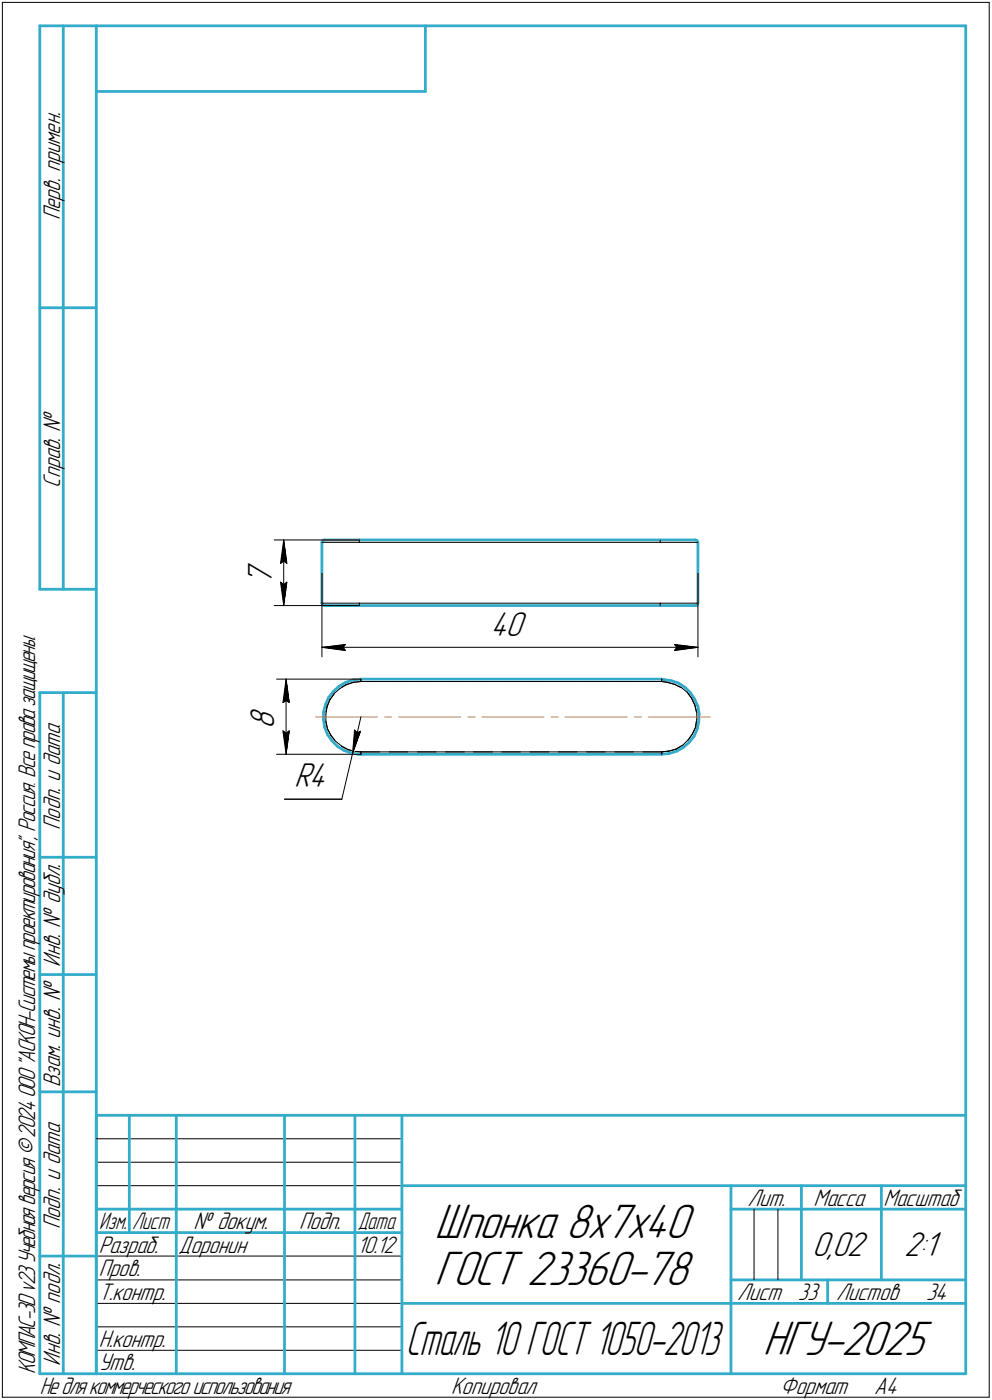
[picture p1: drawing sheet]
<svg xmlns="http://www.w3.org/2000/svg" width="211mm" height="298mm" viewBox="0 0 211 298" stroke-linecap="round" stroke-linejoin="round" font-family="sans-serif">
<g fill="none" stroke="#33acca" stroke-width=".59">
<path d="M8.5 5.5v120zM8.5 5.5h12zM13.5 5.5v120zM20.5 5.5v287zM20.5 5.5h185zM20.5 19.5h70zM90.5 5.5v14zM205.5 5.5v287zM8.5 65.5h12zM68.5 115.5v12.9zM68.7 115.1l-.2 .4zM68.7 115.1l.3-.1z"/>
<path d="M69 115h7.5zM76.5 115h64zM140.5 115h7.5zM148 115l.3 .1zM148.3 115.1l.2 .4zM148.5 115.5v12.9zM8.5 125.5h12zM68.5 128.4l.2 .5zM68.7 128.9h.3zM69 128.9h7.5zM76.5 128.9h64zM140.5 128.9h7.5z"/>
<path d="M148 128.9h.3zM148.5 128.4l-.2 .5zM8.5 147.5v145zM8.5 147.5h12zM13.5 147.5v145zM68.8 151.6v1.6zM68.8 153.2l.3 1.7zM69.1 154.9l.6 1.5zM69.3 150l-.5 1.6zM69.7 156.4l.9 1.3zM69.9 148.5l-.6 1.5zM70.6 157.7l1.2 1.2z"/>
<path d="M71 147.2l1.1-1.1zM71 147.2l-1.1 1.3zM71.8 158.9l1.4 .9zM72.1 146.1l1.5-.8zM73.2 159.8l1.6 .6zM73.6 145.3l1.6-.5zM75.2 144.8l1.6-.2zM76.8 144.6h64zM140.8 144.6l.4 .1zM141.2 144.7l1.6 .2zM142.8 144.9l1.6 .6zM144 159.9l1.4-.7z"/>
<path d="M144.4 145.5l1.4 .9zM145.4 159.2l1.2-1.1zM145.8 146.4l1.1 1.1zM146.9 147.5l.9 1.4zM147.7 156.8l-1.1 1.3zM147.8 148.9l.7 1.6zM148.3 155.3l-.6 1.5zM148.5 150.5l.3 1.6zM148.7 153.7l-.4 1.6zM148.8 152.1l-.1 1.6zM74.8 160.4l1.6 .2zM76.4 160.6h.4z"/>
<path d="M76.8 160.6h64zM140.8 160.6l1.6-.2zM142.4 160.4l1.6-.5zM8.5 182.5h12zM8.5 207.5h12zM8.5 232.5h12zM20.5 237.5h185zM20.5 237.5v55zM27.5 237.5v25zM37.5 237.5v55zM60.5 237.5v55zM75.5 237.5v55z"/>
<path d="M85.5 237.5v55zM20.5 257.5h65zM85.5 252.5h120zM155.5 252.5v40zM155.5 257.5h15zM170.5 252.5v20zM170.5 257.5h35zM187.5 252.5v20zM8.5 267.5h12zM20.5 262.5h65zM85.5 277.5h70zM155.5 277.5h50z"/>
<path d="M155.5 272.5h50zM176.1 272.5v5zM8.5 292.5h12zM20.5 292.5h185z"/>
</g>
<g fill="none" stroke="#000" stroke-width=".21">
<path d="M.5 .5v297zM.5 .5h210zM210.5 .5v297zM58.3 115h18.2zM59.7 120l.7-.5zM60.4 115l.6 5zM60.4 119.5l.6 .5zM60.4 115l-.7 5zM60.4 115v13.9zM68.5 115.5h8zM76.5 115v.5zM76.5 115.5h64z"/>
<path d="M140.5 115v.5zM140.5 115.5h8zM58.3 128.9h18.2zM59.7 124l.7 4.9zM59.7 124l.7 .5zM60.4 124.5l.6-.5zM61 124l-.6 4.9zM68.5 128.4h8zM68.5 122v17.9zM68.5 137.8l5-.6zM68.5 137.8l5 .7zM68.5 137.8h80z"/>
<path d="M73 137.8l.5 .7zM73.5 137.2l-.5 .6zM76.5 128.4h64zM76.5 128.4v.5zM140.5 128.4h8zM140.5 128.4v.5zM143.5 138.5l5-.7zM143.5 137.2l.5 .6zM143.5 137.2l5 .6zM144 137.8l-.5 .7zM148.5 122v17.9zM58.8 144.6h18z"/>
<path d="M60.2 149.6l.7-.4zM60.2 155.6l.7 5zM60.2 155.6l.7 .5zM60.9 144.6l.7 5zM60.9 149.2l.7 .4zM60.9 144.6l-.7 5zM60.9 156.1l.7-.5zM60.9 144.6v16zM61.6 155.6l-.7 5zM69.3 152.1v1.5zM69.3 153.6l.4 1.6zM69.3 153.7l.4 1.5z"/>
<path d="M69.6 150.5l-.3 1.6zM69.6 150.5l-.3 1.1zM69.7 155.2l.7 1.4zM70.2 149l-.6 1.5zM70.4 156.6l1 1.2zM70.4 156.6l.8 1zM71.1 147.7l1.2-1.1zM71.1 147.7l-.9 1.3zM71.4 157.8l1.2 1zM72.3 146.6l1.4-.8zM72.6 158.8l1.4 .8zM72.6 146.4l1.1-.6z"/>
<path d="M72.6 158.9l1.4 .7zM73.7 145.8l1.5-.5zM74 159.6l1.5 .4zM75.2 145.3l1.6-.2zM75.4 155.4l-.4 5zM75.4 155.4l.6 .6zM76 156l.7-.3zM76.7 155.7l-1.7 4.7zM76.8 144.6v.5zM76.8 145.1h64zM76.8 145.1h4zM76.8 152.7l-1.8 7.7z"/>
<path d="M82.8 145.1h4zM88.8 145.1h4zM94.7 145.1h4.1zM100.8 145.1h4zM106.8 145.1h3.9zM112.8 145.1h4zM118.8 145.1h4zM124.8 145.1h4zM130.8 145.1h4zM136.8 145.1h4zM140.8 145.1l1.2 .2zM140.8 144.6v.5z"/>
<path d="M142 145.3l1.5 .4zM142.3 159.9l1.5-.4zM143.5 145.7l1.4 .7zM143.8 159.5l1.5-.8zM143.8 159.5l1.1-.7zM144.9 146.4l1.3 1zM145.3 158.7l1.1-1.1zM146.2 147.4l1 1.3zM146.4 147.7l.8 1zM147.2 148.7l.6 1.4zM147.3 156.3l-.9 1.3zM147.3 156.3l-.8 1.3z"/>
<path d="M147.8 150.1l.5 1.5zM147.8 150.1l.4 1.5zM148 154.9l-.7 1.4zM148.2 153.6l-.2 1.3zM148.3 153.2l-.3 1.7zM148.3 151.6v1.6zM58.8 160.6h18zM60.5 170.2h12.2zM75 160.4l-2.3 9.8zM75.5 160l1.3 .1zM76.8 160.1v.5zM76.8 160.1h64z"/>
<path d="M76.8 160.1h4zM82.8 160.1h4zM88.8 160.1h4zM94.7 160.1h4.1zM100.8 160.1h4zM106.8 160.1h3.9zM112.8 160.1h4zM118.8 160.1h4zM124.8 160.1h4zM130.8 160.1h4zM136.8 160.1h4zM140.8 160.1v.5z"/>
<path d="M140.8 160.1l1.5-.2zM20.5 247.5h65zM20.5 252.5h65zM20.5 242.5h65zM160.4 257.5v15zM165.5 257.5v15zM20.5 267.5h65zM20.5 272.5h65zM20.5 277.5h65zM.5 297.5h210zM20.5 282.5h65zM20.5 287.5h65z"/>
</g>
<g fill="#fff" stroke="#fff" stroke-width=".21">
<path d="M52.2 119.5h7.2zM52.2 119.5h7.2zM52.2 119.6h7.2zM52.2 119.7h7.2zM52.2 119.8h7.2zM52.2 119.9h7.2zM52.2 120h7.2zM52.2 120.1h7.2zM52.2 120.1h7.2zM52.2 120.2h7.2zM52.2 120.3h7.2zM52.2 120.4h7.2zM52.2 120.5h7.2zM52.2 120.6h7.2zM52.2 120.6h7.2zM52.2 120.7h7.2zM52.2 120.8h7.2zM52.2 120.9h7.2zM52.2 121h7.2zM52.2 121.1h7.2zM52.2 121.2h7.2zM52.2 121.2h7.2zM52.2 121.3h7.2zM52.2 121.4h7.2zM52.2 121.5h7.2zM52.2 121.6h7.2zM52.2 121.7h7.2zM52.2 121.8h7.2zM52.2 121.8h7.2zM52.2 121.9h7.2zM52.2 122h7.2zM52.2 122.1h7.2zM52.2 122.2h7.2zM52.2 122.3h7.2zM52.2 122.3h7.2zM52.2 122.4h7.2zM52.2 122.5h7.2zM52.2 122.6h7.2zM52.2 122.7h7.2zM52.2 122.8h7.2zM52.2 122.9h7.2zM52.2 122.9h7.2zM52.2 123h7.2zM52.2 123.1h7.2zM52.2 123.2h7.2zM52.2 123.3h7.2zM52.2 123.4h7.2zM52.2 123.4h7.2zM52.2 123.5h7.2zM52.2 123.6h7.2zM52.2 123.7h7.2zM52.2 123.8h7.2zM52.2 123.9h7.2zM52.2 124h7.2zM52.2 124h7.2zM52.2 124.1h7.2zM52.2 124.2h7.2zM52.2 124.3h7.2zM52.2 124.4h7.2z"/>
<path d="M60.3 115.2h.2zM60.3 115.3h.2zM60.2 115.4h.4zM60.2 115.5h.4zM60.1 115.6h.5zM60.1 115.7h.6zM60.1 115.7h.6zM60 115.8h.8zM60 115.9h.8zM59.9 116h1zM59.9 116.1h1zM59.9 116.2h1zM59.9 116.2h1.1zM59.9 116.3h1.1zM59.8 116.4h1.2zM59.8 116.5h1.2zM59.7 116.6h1.4zM59.7 116.7h1.4zM59.6 116.8h1.5zM59.6 116.8h1.6zM59.6 116.9h1.6zM59.6 117h1.6zM59.6 117.1h1.6zM59.6 117.2h1.6zM59.6 117.3h1.6zM59.6 117.3h1.6zM59.5 117.4h1.7zM59.5 117.5h1.8zM59.5 117.6h1.8zM59.5 117.7h1.8zM59.5 117.8h1.8zM59.5 117.9h1.8zM59.5 117.9h1.8zM59.4 118h1.9zM59.4 118.1h1.9zM59.4 118.2h1.9zM59.4 118.3h2zM59.4 118.4h2zM59.4 118.4h2zM59.4 118.5h2zM59.4 118.6h2zM59.4 118.7h2zM59.4 118.8h2zM59.4 118.9h2zM59.4 119h2zM59.4 119h2.1zM59.4 119.1h2.1zM59.4 119.2h2.1zM59.3 119.3h2.2zM59.3 119.4h2.2zM59.3 119.5h2.2zM59.3 119.5h2.2zM59.3 119.6h2.2zM59.3 119.7h2.2zM59.3 119.8h2.3zM59.2 119.9h2.4zM59.2 120h2.4zM59.2 120.1h2.4zM59.2 120.1h2.4zM59.2 120.2h2.4zM59.2 120.3h2.4zM59.2 120.4h2.4z"/>
<path d="M59.1 123.4h2.5zM59.2 123.5h2.4zM59.2 123.6h2.4zM59.2 123.7h2.4zM59.2 123.8h2.4zM59.2 123.9h2.4zM59.2 124h2.4zM59.2 124h2.4zM59.3 124.1h2.3zM59.3 124.2h2.2zM59.3 124.3h2.2zM59.3 124.4h2.2zM59.3 124.5h2.2zM59.3 124.5h2.2zM59.3 124.6h2.2zM59.4 124.7h2.1zM59.4 124.8h2.1zM59.4 124.9h2.1zM59.4 125h2zM59.4 125.1h2zM59.4 125.1h2zM59.4 125.2h2zM59.4 125.3h2zM59.4 125.4h2zM59.4 125.5h2zM59.4 125.6h2zM59.4 125.6h2zM59.4 125.7h1.9zM59.4 125.8h1.9zM59.4 125.9h1.9zM59.5 126h1.8zM59.5 126.1h1.8zM59.5 126.2h1.8zM59.5 126.2h1.8zM59.5 126.3h1.8zM59.5 126.4h1.8zM59.5 126.5h1.7zM59.6 126.6h1.6zM59.6 126.7h1.6zM59.6 126.7h1.6zM59.6 126.8h1.6zM59.6 126.9h1.6zM59.6 127h1.6zM59.6 127.1h1.6zM59.6 127.2h1.5zM59.7 127.3h1.4zM59.7 127.3h1.4zM59.8 127.4h1.2zM59.8 127.5h1.2zM59.9 127.6h1.1zM59.9 127.7h1.1zM59.9 127.8h1zM59.9 127.8h1zM59.9 127.9h1zM60 128h.8zM60 128.1h.8zM60.1 128.2h.6zM60.1 128.3h.6zM60.1 128.4h.5zM60.2 128.4h.4zM60.2 128.5h.4zM60.3 128.6h.2zM60.3 128.7h.2z"/>
<path d="M104.4 129.7h8.2zM104.4 129.8h8.2zM104.4 129.9h8.2zM104.4 130h8.2zM104.4 130h8.2zM104.4 130.1h8.2zM104.4 130.2h8.2zM104.4 130.3h8.2zM104.4 130.4h8.2zM104.4 130.5h8.2zM104.4 130.6h8.2zM104.4 130.6h8.2zM104.4 130.7h8.2zM104.4 130.8h8.2zM104.4 130.9h8.2zM104.4 131h8.2zM104.4 131.1h8.2zM104.4 131.1h8.2zM104.4 131.2h8.2zM104.4 131.3h8.2zM104.4 131.4h8.2zM104.4 131.5h8.2zM104.4 131.6h8.2zM104.4 131.7h8.2zM104.4 131.7h8.2zM104.4 131.8h8.2zM104.4 131.9h8.2zM104.4 132h8.2zM104.4 132.1h8.2zM104.4 132.2h8.2zM104.4 132.2h8.2zM104.4 132.3h8.2zM104.4 132.4h8.2zM104.4 132.5h8.2zM104.4 132.6h8.2zM104.4 132.7h8.2zM104.4 132.8h8.2zM104.4 132.8h8.2zM104.4 132.9h8.2zM104.4 133h8.2zM104.4 133.1h8.2zM104.4 133.2h8.2zM104.4 133.3h8.2zM104.4 133.3h8.2zM104.4 133.4h8.2zM104.4 133.5h8.2zM104.4 133.6h8.2zM104.4 133.7h8.2zM104.4 133.8h8.2zM104.4 133.9h8.2zM104.4 133.9h8.2zM104.4 134h8.2zM104.4 134.1h8.2zM104.4 134.2h8.2zM104.4 134.3h8.2zM104.4 134.4h8.2zM104.4 134.5h8.2zM104.4 134.5h8.2zM104.4 134.6h8.2zM104.4 134.7h8.2zM104.4 134.8h8.2zM104.4 134.9h8.2zM104.4 135h8.2zM104.4 135h8.2zM104.4 135.1h8.2zM104.4 135.2h8.2zM104.4 135.3h8.2zM104.4 135.4h8.2zM104.4 135.5h8.2zM104.4 135.6h8.2zM104.4 135.6h8.2zM104.4 135.7h8.2zM104.4 135.8h8.2zM104.4 135.9h8.2zM104.4 136h8.2zM104.4 136.1h8.2zM104.4 136.1h8.2zM104.4 136.2h8.2zM104.4 136.3h8.2zM104.4 136.4h8.2zM104.4 136.5h8.2zM104.4 136.6h8.2zM104.4 136.7h8.2zM104.4 136.7h8.2zM104.4 136.8h8.2z"/>
<path d="M73.4 136.7h.6zM72.8 136.8h1.2zM72.1 136.9h1.9zM71.5 137h2.5zM71 137.1h3zM70.3 137.2h3.7zM70.1 137.2h3.9zM69.8 137.3h4.2zM69.7 137.4h4.3zM69.4 137.5h4.6zM69.2 137.6h4.8zM69 137.7h5zM68.7 137.8h5.3zM68.5 137.8h5.5zM68.7 137.9h5.3zM68.9 138h5.1zM69.1 138.1h4.9zM69.3 138.2h4.7zM69.5 138.3h4.5zM69.7 138.3h4.3zM69.9 138.4h4.1zM70.1 138.5h3.9zM70.3 138.6h3.7zM71 138.7h3zM71.5 138.8h2.5zM72.1 138.9h1.9zM72.8 138.9h1.2zM73.4 139h.6z"/>
<path d="M143 136.7h.7zM143 136.8h1.3zM143 136.9h1.9zM143 137h2.5zM143 137.1h3.1zM143 137.2h3.7zM143 137.2h4zM143 137.3h4.2zM143 137.4h4.4zM143 137.5h4.7zM143 137.6h4.9zM143 137.7h5.1zM143 137.8h5.3zM143 137.8h5.5zM143 137.9h5.3zM143 138h5.2zM143 138.1h4.9zM143 138.2h4.7zM143 138.3h4.6zM143 138.3h4.3zM143 138.4h4.2zM143 138.5h4zM143 138.6h3.7zM143 138.7h3.1zM143 138.8h2.5zM143 138.9h1.9zM143 138.9h1.3zM143 139h.7z"/>
<path d="M52.7 150.1h7.2zM52.7 150.2h7.2zM52.7 150.3h7.2zM52.7 150.4h7.2zM52.7 150.5h7.2zM52.7 150.5h7.2zM52.7 150.6h7.2zM52.7 150.7h7.2zM52.7 150.8h7.2zM52.7 150.9h7.2zM52.7 151h7.2zM52.7 151h7.2zM52.7 151.1h7.2zM52.7 151.2h7.2zM52.7 151.3h7.2zM52.7 151.4h7.2zM52.7 151.5h7.2zM52.7 151.6h7.2zM52.7 151.6h7.2zM52.7 151.7h7.2zM52.7 151.8h7.2zM52.7 151.9h7.2zM52.7 152h7.2zM52.7 152.1h7.2zM52.7 152.1h7.2zM52.7 152.2h7.2zM52.7 152.3h7.2zM52.7 152.4h7.2zM52.7 152.5h7.2zM52.7 152.6h7.2zM52.7 152.7h7.2zM52.7 152.7h7.2zM52.7 152.8h7.2zM52.7 152.9h7.2zM52.7 153h7.2zM52.7 153.1h7.2zM52.7 153.2h7.2zM52.7 153.2h7.2zM52.7 153.3h7.2zM52.7 153.4h7.2zM52.7 153.5h7.2zM52.7 153.6h7.2zM52.7 153.7h7.2zM52.7 153.8h7.2zM52.7 153.8h7.2zM52.7 153.9h7.2zM52.7 154h7.2zM52.7 154.1h7.2zM52.7 154.2h7.2zM52.7 154.3h7.2zM52.7 154.3h7.2zM52.7 154.4h7.2zM52.7 154.5h7.2zM52.7 154.6h7.2zM52.7 154.7h7.2zM52.7 154.8h7.2zM52.7 154.9h7.2zM52.7 154.9h7.2zM52.7 155h7.2z"/>
<path d="M60.8 144.9h.2zM60.8 144.9h.2zM60.7 145h.4zM60.7 145.1h.4zM60.6 145.2h.5zM60.6 145.3h.6zM60.6 145.4h.6zM60.5 145.5h.8zM60.5 145.5h.8zM60.5 145.6h.9zM60.5 145.7h.9zM60.4 145.8h1zM60.4 145.9h1.1zM60.4 146h1.1zM60.3 146h1.3zM60.3 146.1h1.3zM60.2 146.2h1.4zM60.2 146.3h1.4zM60.1 146.4h1.5zM60.1 146.5h1.6zM60.1 146.6h1.6zM60.1 146.6h1.6zM60.1 146.7h1.6zM60.1 146.8h1.6zM60.1 146.9h1.6zM60.1 147h1.6zM60 147.1h1.7zM60 147.2h1.8zM60 147.2h1.8zM60 147.3h1.8zM60 147.4h1.8zM60 147.5h1.8zM60 147.6h1.8zM59.9 147.7h1.9zM59.9 147.7h1.9zM59.9 147.8h1.9zM59.9 147.9h2zM59.9 148h2zM59.9 148.1h2zM59.9 148.2h2zM59.9 148.3h2zM59.9 148.3h2zM59.9 148.4h2zM59.9 148.5h2zM59.9 148.6h2zM59.9 148.7h2.1zM59.9 148.8h2.1zM59.9 148.8h2.1zM59.8 148.9h2.2zM59.8 149h2.2zM59.8 149.1h2.2zM59.8 149.2h2.2zM59.8 149.3h2.2zM59.8 149.4h2.2zM59.8 149.4h2.3zM59.7 149.5h2.4zM59.7 149.6h2.4zM59.7 149.7h2.4zM59.7 149.8h2.4zM59.7 149.9h2.4zM59.7 149.9h2.4zM59.7 150h2.4z"/>
<path d="M59.6 155.1h2.5zM59.7 155.2h2.4zM59.7 155.3h2.4zM59.7 155.4h2.4zM59.7 155.4h2.4zM59.7 155.5h2.4zM59.7 155.6h2.4zM59.7 155.7h2.4zM59.8 155.8h2.3zM59.8 155.9h2.2zM59.8 156h2.2zM59.8 156h2.2zM59.8 156.1h2.2zM59.8 156.2h2.2zM59.8 156.3h2.2zM59.9 156.4h2.1zM59.9 156.5h2.1zM59.9 156.5h2.1zM59.9 156.6h2zM59.9 156.7h2zM59.9 156.8h2zM59.9 156.9h2zM59.9 157h2zM59.9 157.1h2zM59.9 157.1h2zM59.9 157.2h2zM59.9 157.3h2zM59.9 157.4h1.9zM59.9 157.5h1.9zM59.9 157.6h1.9zM60 157.6h1.8zM60 157.7h1.8zM60 157.8h1.8zM60 157.9h1.8zM60 158h1.8zM60 158.1h1.8zM60 158.2h1.7zM60.1 158.2h1.6zM60.1 158.3h1.6zM60.1 158.4h1.6zM60.1 158.5h1.6zM60.1 158.6h1.6zM60.1 158.7h1.6zM60.1 158.7h1.6zM60.1 158.8h1.5zM60.2 158.9h1.4zM60.2 159h1.4zM60.3 159.1h1.3zM60.3 159.2h1.3zM60.4 159.3h1.1zM60.4 159.3h1.1zM60.4 159.4h1zM60.5 159.5h.9zM60.5 159.6h.9zM60.5 159.7h.8zM60.5 159.8h.8zM60.6 159.9h.6zM60.6 159.9h.6zM60.6 160h.5zM60.7 160.1h.4zM60.7 160.2h.4zM60.8 160.3h.2zM60.8 160.4h.2z"/>
<path d="M75 154.9h.4zM75 154.9h.6zM75 155h.9zM75 155.1h1.2zM75 155.2h1.6zM75 155.3h2zM75 155.4h2.4zM75 155.4h2.4zM75 155.5h2.4zM75 155.6h2.3zM74.9 155.7h2.4zM74.9 155.8h2.4zM74.9 155.9h2.3zM74.9 156h2.3zM74.9 156h2.3zM74.9 156.1h2.2zM74.9 156.2h2.2zM74.9 156.3h2.1zM74.9 156.4h2.1zM74.9 156.5h2.1zM74.9 156.5h2.1zM74.8 156.6h2.2zM74.8 156.7h2.2zM74.8 156.8h2.1zM74.8 156.9h2.1zM74.8 157h2.1zM74.8 157.1h2zM74.8 157.1h2zM74.8 157.2h1.9zM74.8 157.3h1.9zM74.8 157.4h1.9zM74.8 157.5h1.8zM74.8 157.6h1.8zM74.8 157.6h1.8zM74.8 157.7h1.7zM74.8 157.8h1.7zM74.8 157.9h1.7zM74.8 158h1.7zM74.8 158.1h1.7zM74.8 158.2h1.6zM74.8 158.2h1.6zM74.8 158.3h1.6zM74.8 158.4h1.5zM74.7 158.5h1.6zM74.8 158.6h1.5zM74.8 158.7h1.4zM74.8 158.7h1.4zM74.8 158.8h1.3zM74.8 158.9h1.3zM74.8 159h1.2zM74.8 159.1h1.1zM74.8 159.2h1.1zM74.8 159.3h1.1zM74.8 159.3h1zM74.8 159.4h1zM74.9 159.5h.8zM74.9 159.6h.7zM74.9 159.7h.7zM74.9 159.8h.6zM74.9 159.9h.5zM74.9 159.9h.5zM75 160h.4zM75 160.1h.3zM75 160.2h.3zM75 160.3h.2z"/>
<path d="M62.6 162h8.1zM62.6 162.1h8.1zM62.6 162.1h8.1zM62.6 162.2h8.1zM62.6 162.3h8.1zM62.6 162.4h8.1zM62.6 162.5h8.1zM62.6 162.6h8.1zM62.6 162.6h8.1zM62.6 162.7h8.1zM62.6 162.8h8.1zM62.6 162.9h8.1zM62.6 163h8.1zM62.6 163.1h8.1zM62.6 163.2h8.1zM62.6 163.2h8.1zM62.6 163.3h8.1zM62.6 163.4h8.1zM62.6 163.5h8.1zM62.6 163.6h8.1zM62.6 163.7h8.1zM62.6 163.7h8.1zM62.6 163.8h8.1zM62.6 163.9h8.1zM62.6 164h8.1zM62.6 164.1h8.1zM62.6 164.2h8.1zM62.6 164.3h8.1zM62.6 164.3h8.1zM62.6 164.4h8.1zM62.6 164.5h8.1zM62.6 164.6h8.1zM62.6 164.7h8.1zM62.6 164.8h8.1zM62.6 164.8h8.1zM62.6 164.9h8.1zM62.6 165h8.1zM62.6 165.1h8.1zM62.6 165.2h8.1zM62.6 165.3h8.1zM62.6 165.4h8.1zM62.6 165.4h8.1zM62.6 165.5h8.1zM62.6 165.6h8.1zM62.6 165.7h8.1zM62.6 165.8h8.1zM62.6 165.9h8.1zM62.6 165.9h8.1zM62.6 166h8.1zM62.6 166.1h8.1zM62.6 166.2h8.1zM62.6 166.3h8.1zM62.6 166.4h8.1zM62.6 166.5h8.1zM62.6 166.5h8.1zM62.6 166.6h8.1zM62.6 166.7h8.1zM62.6 166.8h8.1zM62.6 166.9h8.1zM62.6 167h8.1zM62.6 167h8.1zM62.6 167.1h8.1zM62.6 167.2h8.1zM62.6 167.3h8.1zM62.6 167.4h8.1zM62.6 167.5h8.1zM62.6 167.6h8.1zM62.6 167.6h8.1zM62.6 167.7h8.1zM62.6 167.8h8.1zM62.6 167.9h8.1zM62.6 168h8.1zM62.6 168.1h8.1zM62.6 168.1h8.1zM62.6 168.2h8.1zM62.6 168.3h8.1zM62.6 168.4h8.1zM62.6 168.5h8.1zM62.6 168.6h8.1zM62.6 168.7h8.1zM62.6 168.7h8.1zM62.6 168.8h8.1zM62.6 168.9h8.1zM62.6 169h8.1zM62.6 169.1h8.1z"/>
</g>
<g fill="#000" stroke="#000" stroke-width=".21">
<path d="M60.2 116.2h.2zM60.2 116.3h.2zM60.2 116.4h.2zM60.2 116.5h.2zM60.2 116.6h.2zM60.2 116.7h.2zM60.2 116.8h.2zM60.2 116.8h.2zM60.1 116.9h.3zM60.1 117h.3zM60.1 117.1h.3zM60.1 117.2h.3zM60.1 117.3h.3zM60.1 117.3h.3zM60.1 117.4h.3zM60 117.5h.4zM60 117.6h.4zM60 117.7h.4zM60 117.8h.4zM60 117.9h.4zM60 117.9h.4zM60 118h.4zM59.9 118.1h.5zM59.9 118.2h.5zM59.9 118.3h.5zM59.9 118.4h.5zM59.9 118.4h.5zM59.9 118.5h.5zM59.9 118.6h.5zM59.9 118.7h.5zM59.9 118.8h.5zM59.9 118.9h.5zM59.9 119h.5zM59.9 119h.5zM59.9 119.1h.5zM59.9 119.2h.5zM59.9 119.3h.5zM59.8 119.4h.6zM59.8 119.5h.6zM59.8 119.5h.5zM59.8 119.6h.4zM59.8 119.7h.2zM59.8 119.8h.1z"/>
<path d="M60.4 115.7h.1zM60.4 115.7h.1zM60.4 115.8h.1zM60.4 115.9h.1zM60.4 116h.1zM60.4 116.1h.1zM60.4 116.2h.1zM60.4 116.2h.2zM60.4 116.3h.2zM60.4 116.4h.2zM60.4 116.5h.2zM60.4 116.6h.2zM60.4 116.7h.2zM60.4 116.8h.2zM60.4 116.8h.2zM60.4 116.9h.3zM60.4 117h.3zM60.4 117.1h.3zM60.4 117.2h.3zM60.4 117.3h.3zM60.4 117.3h.3zM60.4 117.4h.3zM60.4 117.5h.4zM60.4 117.6h.4zM60.4 117.7h.4zM60.4 117.8h.4zM60.4 117.9h.4zM60.4 117.9h.4zM60.4 118h.4zM60.4 118.1h.5zM60.4 118.2h.5zM60.4 118.3h.5zM60.4 118.4h.5zM60.4 118.4h.5zM60.4 118.5h.5zM60.4 118.6h.5zM60.4 118.7h.5zM60.4 118.8h.6zM60.4 118.9h.6zM60.4 119h.6zM60.4 119h.6zM60.4 119.1h.6zM60.4 119.2h.6zM60.4 119.3h.6zM60.4 119.4h.6zM60.4 119.5h.6zM60.5 119.5h.5zM60.6 119.6h.4zM60.7 119.7h.3zM60.9 119.8h.1z"/>
<path d="M59.8 124.1h.1zM59.8 124.2h.2zM59.8 124.3h.4zM59.8 124.4h.5zM59.8 124.5h.6zM59.8 124.5h.6zM59.9 124.6h.5zM59.9 124.7h.5zM59.9 124.8h.5zM59.9 124.9h.5zM59.9 125h.5zM59.9 125.1h.5zM59.9 125.1h.5zM59.9 125.2h.5zM59.9 125.3h.5zM59.9 125.4h.5zM59.9 125.5h.5zM59.9 125.6h.5zM59.9 125.6h.5zM59.9 125.7h.5zM59.9 125.8h.5zM60 125.9h.4zM60 126h.4zM60 126.1h.4zM60 126.2h.4zM60 126.2h.4zM60 126.3h.4zM60 126.4h.4zM60.1 126.5h.3zM60.1 126.6h.3zM60.1 126.7h.3zM60.1 126.7h.3zM60.1 126.8h.3zM60.1 126.9h.3zM60.1 127h.3zM60.2 127.1h.2zM60.2 127.2h.2zM60.2 127.3h.2zM60.2 127.3h.2zM60.2 127.4h.2zM60.2 127.5h.2zM60.2 127.6h.2zM60.2 127.7h.2z"/>
<path d="M60.9 124.1h.1zM60.7 124.2h.3zM60.6 124.3h.4zM60.5 124.4h.5zM60.4 124.5h.6zM60.4 124.5h.6zM60.4 124.6h.6zM60.4 124.7h.6zM60.4 124.8h.6zM60.4 124.9h.6zM60.4 125h.6zM60.4 125.1h.6zM60.4 125.1h.6zM60.4 125.2h.5zM60.4 125.3h.5zM60.4 125.4h.5zM60.4 125.5h.5zM60.4 125.6h.5zM60.4 125.6h.5zM60.4 125.7h.5zM60.4 125.8h.5zM60.4 125.9h.4zM60.4 126h.4zM60.4 126.1h.4zM60.4 126.2h.4zM60.4 126.2h.4zM60.4 126.3h.4zM60.4 126.4h.4zM60.4 126.5h.3zM60.4 126.6h.3zM60.4 126.7h.3zM60.4 126.7h.3zM60.4 126.8h.3zM60.4 126.9h.3zM60.4 127h.3zM60.4 127.1h.2zM60.4 127.2h.2zM60.4 127.3h.2zM60.4 127.3h.2zM60.4 127.4h.2zM60.4 127.5h.2zM60.4 127.6h.2zM60.4 127.7h.2zM60.4 127.8h.1zM60.4 127.8h.1zM60.4 127.9h.1zM60.4 128h.1zM60.4 128.1h.1zM60.4 128.2h.1zM60.4 128.3h.1z"/>
<path d="M68.5 137.8h4.5zM69.2 137.9h3.9zM69.8 138h3.4zM70.4 138.1h2.8zM71 138.2h2.2zM71.6 138.3h1.7zM72.3 138.3h1.1zM72.9 138.4h.6z"/>
<path d="M72.8 137.3h.7zM72.1 137.4h1.3zM71.4 137.5h1.9zM70.7 137.6h2.5zM69.9 137.7h3.3zM69.3 137.8h3.8z"/>
<path d="M143.6 137.3h.7zM143.7 137.4h1.2zM143.8 137.5h1.9zM143.8 137.6h2.6zM143.9 137.7h3.3zM144 137.8h3.8z"/>
<path d="M144 137.8h4.5zM144 137.9h3.9zM143.9 138h3.4zM143.8 138.1h2.8zM143.8 138.2h2.2zM143.8 138.3h1.7zM143.7 138.3h1.1zM143.6 138.4h.6z"/>
<path d="M60.3 155.8h.2zM60.3 155.9h.2zM60.3 156h.4zM60.3 156h.5zM60.3 156.1h.6zM60.3 156.2h.6zM60.4 156.3h.5zM60.4 156.4h.5zM60.4 156.5h.5zM60.4 156.5h.5zM60.4 156.6h.5zM60.4 156.7h.5zM60.4 156.8h.5zM60.5 156.9h.4zM60.5 157h.4zM60.5 157.1h.4zM60.5 157.1h.4zM60.5 157.2h.4zM60.5 157.3h.4zM60.5 157.4h.4zM60.5 157.5h.4zM60.5 157.6h.4zM60.5 157.6h.4zM60.5 157.7h.4zM60.5 157.8h.4zM60.5 157.9h.4zM60.5 158h.4zM60.5 158.1h.4zM60.6 158.2h.3zM60.6 158.2h.3zM60.6 158.3h.3zM60.6 158.4h.3zM60.6 158.5h.3zM60.6 158.6h.3zM60.6 158.7h.3zM60.7 158.7h.2zM60.7 158.8h.2zM60.7 158.9h.2zM60.7 159h.2zM60.7 159.1h.2zM60.7 159.2h.2zM60.7 159.3h.2zM60.7 159.3h.2z"/>
<path d="M60.7 145.9h.2zM60.7 146h.2zM60.7 146h.2zM60.7 146.1h.2zM60.7 146.2h.2zM60.7 146.3h.2zM60.7 146.4h.2zM60.7 146.5h.2zM60.6 146.6h.3zM60.6 146.6h.3zM60.6 146.7h.3zM60.6 146.8h.3zM60.6 146.9h.3zM60.6 147h.3zM60.6 147.1h.3zM60.5 147.2h.4zM60.5 147.2h.4zM60.5 147.3h.4zM60.5 147.4h.4zM60.5 147.5h.4zM60.5 147.6h.4zM60.5 147.7h.4zM60.5 147.7h.4zM60.5 147.8h.4zM60.5 147.9h.4zM60.5 148h.4zM60.5 148.1h.4zM60.5 148.2h.4zM60.5 148.3h.4zM60.5 148.3h.4zM60.4 148.4h.5zM60.4 148.5h.5zM60.4 148.6h.5zM60.4 148.7h.5zM60.4 148.8h.5zM60.4 148.8h.5zM60.4 148.9h.5zM60.3 149h.6zM60.3 149.1h.6zM60.3 149.2h.6zM60.3 149.3h.5zM60.3 149.4h.3zM60.3 149.4h.2z"/>
<path d="M60.9 145.3h.1zM60.9 145.4h.1zM60.9 145.5h.1zM60.9 145.5h.1zM60.9 145.6h.1zM60.9 145.7h.1zM60.9 145.8h.1zM60.9 145.9h.2zM60.9 146h.2zM60.9 146h.2zM60.9 146.1h.2zM60.9 146.2h.2zM60.9 146.3h.2zM60.9 146.4h.2zM60.9 146.5h.2zM60.9 146.6h.3zM60.9 146.6h.3zM60.9 146.7h.3zM60.9 146.8h.3zM60.9 146.9h.3zM60.9 147h.3zM60.9 147.1h.3zM60.9 147.2h.4zM60.9 147.2h.4zM60.9 147.3h.4zM60.9 147.4h.4zM60.9 147.5h.4zM60.9 147.6h.4zM60.9 147.7h.4zM60.9 147.7h.5zM60.9 147.8h.5zM60.9 147.9h.5zM60.9 148h.5zM60.9 148.1h.5zM60.9 148.2h.5zM60.9 148.3h.5zM60.9 148.3h.5zM60.9 148.4h.6zM60.9 148.5h.6zM60.9 148.6h.6zM60.9 148.7h.6zM60.9 148.8h.6zM60.9 148.8h.6zM60.9 148.9h.6zM60.9 149h.7zM60.9 149.1h.7zM60.9 149.2h.7zM61 149.3h.6zM61.2 149.4h.4zM61.3 149.4h.3z"/>
<path d="M61.4 155.8h.2zM61.2 155.9h.4zM61.1 156h.5zM61 156h.6zM60.9 156.1h.7zM60.9 156.2h.7zM60.9 156.3h.6zM60.9 156.4h.6zM60.9 156.5h.6zM60.9 156.5h.6zM60.9 156.6h.6zM60.9 156.7h.6zM60.9 156.8h.6zM60.9 156.9h.5zM60.9 157h.5zM60.9 157.1h.5zM60.9 157.1h.5zM60.9 157.2h.5zM60.9 157.3h.5zM60.9 157.4h.5zM60.9 157.5h.5zM60.9 157.6h.4zM60.9 157.6h.4zM60.9 157.7h.4zM60.9 157.8h.4zM60.9 157.9h.4zM60.9 158h.4zM60.9 158.1h.4zM60.9 158.2h.3zM60.9 158.2h.3zM60.9 158.3h.3zM60.9 158.4h.3zM60.9 158.5h.3zM60.9 158.6h.3zM60.9 158.7h.3zM60.9 158.7h.2zM60.9 158.8h.2zM60.9 158.9h.2zM60.9 159h.2zM60.9 159.1h.2zM60.9 159.2h.2zM60.9 159.3h.2zM60.9 159.3h.2zM60.9 159.4h.1zM60.9 159.5h.1zM60.9 159.6h.1zM60.9 159.7h.1zM60.9 159.8h.1zM60.9 159.9h.1zM60.9 159.9h.1z"/>
<path d="M75.4 155.6h.2zM75.4 155.7h.3zM75.4 155.8h.4zM75.4 155.9h.5zM75.4 156h.5zM75.4 156h.6zM75.4 156.1h.6zM75.4 156.2h.6zM75.4 156.3h.6zM75.4 156.4h.6zM75.4 156.5h.5zM75.4 156.5h.5zM75.4 156.6h.5zM75.4 156.7h.5zM75.4 156.8h.5zM75.4 156.9h.5zM75.4 157h.5zM75.4 157.1h.5zM75.4 157.1h.4zM75.4 157.2h.4zM75.4 157.3h.4zM75.4 157.4h.4zM75.3 157.5h.5zM75.3 157.6h.4zM75.3 157.6h.4zM75.3 157.7h.4zM75.3 157.8h.4zM75.3 157.9h.3zM75.3 158h.3zM75.3 158.1h.3zM75.3 158.2h.3zM75.3 158.2h.2zM75.3 158.3h.2zM75.3 158.4h.2zM75.2 158.5h.3zM75.2 158.6h.3zM75.2 158.7h.2zM75.2 158.7h.2zM75.2 158.8h.2zM75.2 158.9h.2zM75.2 159h.2zM75.2 159.1h.2zM75.2 159.2h.2zM75.2 159.3h.2zM75.1 159.5h.2zM75.1 159.6h.2zM75.1 159.7h.2z"/>
<path d="M76.5 155.8h.2zM76.4 155.9h.3zM76.2 156h.4zM76 156h.6zM76 156.1h.6zM76 156.2h.5zM76 156.3h.5zM76 156.4h.5zM75.9 156.5h.6zM75.9 156.5h.6zM75.9 156.6h.6zM75.9 156.7h.5zM75.9 156.8h.5zM75.9 156.9h.4zM75.9 157h.4zM75.9 157.1h.4zM75.8 157.1h.4zM75.8 157.2h.4zM75.8 157.3h.4zM75.8 157.4h.3zM75.8 157.5h.3zM75.7 157.6h.4zM75.7 157.6h.3zM75.7 157.7h.3zM75.7 157.8h.3zM75.6 157.9h.3zM75.6 158h.3zM75.6 158.1h.3zM75.6 158.2h.3zM75.5 158.2h.4zM75.5 158.3h.3zM75.5 158.4h.3zM75.5 158.5h.3zM75.5 158.6h.2zM75.4 158.7h.3zM75.4 158.7h.3zM75.4 158.8h.2zM75.4 158.9h.2zM75.4 159h.2zM75.4 159.1h.1zM75.4 159.2h.1zM75.3 159.3h.1zM75.3 159.4h.1z"/>
</g>
<path d="M67.1 152.7h13.2zM81.9 152.7h1.4zM84.8 152.7h13.2zM99.6 152.7h1.5zM102.5 152.7h13.2zM117.3 152.7h1.5zM120.2 152.7h13.2zM135 152.7h1.5zM137.9 152.7h13.2z" fill="none" stroke="#ff8000" stroke-width=".21"/>
<g font-size="10.9">
<text x="92.5" y="263.5">Шпонка 8х7х40</text>
<text x="92.5" y="273.5">ГОСТ 23360-78</text>
<text x="162.3" y="288.5">НГУ-2025</text>
</g>
<text font-size="10.7" x="86.3" y="288.5">Сталь 10 ГОСТ 1050-2013</text>
<g font-size="7.8">
<text x="57.8" y="124.5" transform="rotate(-90 57.8 124.5)">7</text>
<text x="104.4" y="135.3">40</text>
<text x="58.3" y="155.1" transform="rotate(-90 58.3 155.1)">8</text>
<text x="62.6" y="167.6">R4</text>
<text x="172.8" y="267.5">0,02</text>
<text x="192.4" y="267.5">2:1</text>
</g>
<g font-size="5.4">
<text x="12.8" y="46.9" transform="rotate(-90 12.8 46.9)">Перв. примен.</text>
<text x="12.8" y="103.8" transform="rotate(-90 12.8 103.8)">Справ. №</text>
<text x="12.8" y="176.7" transform="rotate(-90 12.8 176.7)">Подп. и дата</text>
<text x="12.8" y="205.8" transform="rotate(-90 12.8 205.8)">Инв. № дубл.</text>
<text x="12.8" y="231.6" transform="rotate(-90 12.8 231.6)">Взам. инв. №</text>
<text x="159.1" y="256.8">Лит.</text>
<text x="173.1" y="256.8">Масса</text>
<text x="188" y="256.8">Масштаб</text>
<text x="12.8" y="261.7" transform="rotate(-90 12.8 261.7)">Подп. и дата</text>
<text x="41.2" y="261.8">№ докум.</text>
<text x="63.6" y="261.8">Подп.</text>
<text x="21" y="266.8">Разраб.</text>
<text x="38" y="266.8">Доронин</text>
<text x="76" y="266.8">10.12</text>
<text x="21" y="271.8">Пров.</text>
<text x="21" y="276.8">Т.контр.</text>
<text x="156.9" y="276.8">Лист</text>
<text x="169.8" y="276.8">33</text>
<text x="177.9" y="276.8">Листов</text>
<text x="197.1" y="276.8">34</text>
<text x="21" y="286.8">Н.контр.</text>
<text x="7.5" y="292.5" transform="rotate(-90 7.5 292.5)">КОМПАС-3Dv23Учебнаяверсия©2024ООО&quot;АСКОН-Системыпроектирования&quot;, Россия. Всеправазащищены.</text>
<text x="12.8" y="290.8" transform="rotate(-90 12.8 290.8)">Инв. № подл.</text>
<text x="21" y="291.8">Утв.</text>
<text x="8.5" y="296.7">Недлякоммерческогоиспользования</text>
<text x="96" y="296.8">Копировал</text>
<text x="166" y="296.8">Формат</text>
<text x="186" y="296.8">A4</text>
</g>
<g font-size="5.3">
<text x="21.1" y="261.8">Изм.</text>
<text x="28.1" y="261.8">Лист</text>
<text x="76.1" y="261.8">Дата</text>
</g>
</svg>
